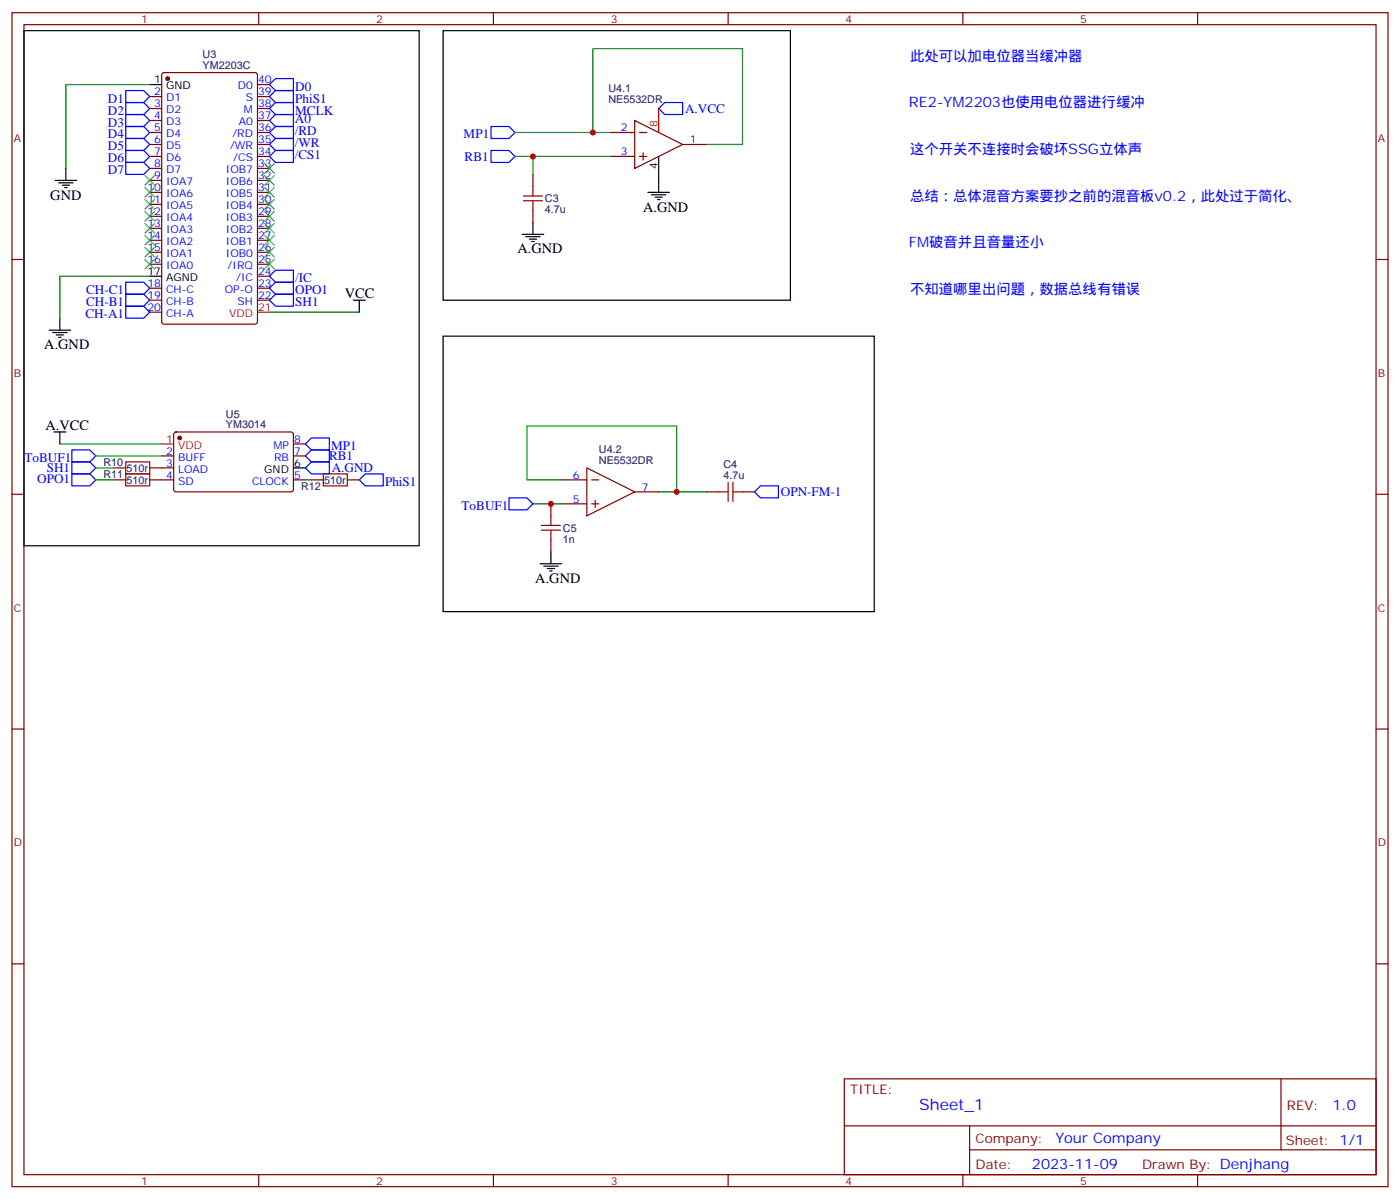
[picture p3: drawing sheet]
<svg xmlns="http://www.w3.org/2000/svg" width="412mm" height="353mm" viewBox="0 0 412 353" stroke-linecap="round" stroke-linejoin="round" font-family="sans-serif">
<g fill="none" stroke="#870000" stroke-width=".35">
<path d="M3.5 3.7h405.4v345.8h-405.4zM7.1 7.3h398.2v338.6h-398.2zM76.2 3.7v3.6M145.3 3.7v3.6M214.5 3.7v3.6M283.6 3.7v3.6M352.8 3.7v3.6M44.1 28.4h3.5M44.1 32h3.5M44.1 35.5h3.5M44.1 39h3.5M47.9 21.6l.4-.2h26.8l.7 .4v73l-.4 .6-27.1 .1-.6-.5-.1-72.9z"/>
<path d="M75.8 28.4h3.6M75.8 32h3.6M75.8 35.5h3.6M75.8 39h3.6M75.8 24.9h3.6M179.9 39h7.1M187 35.5l14.1 7-14.1 7.1zM188.4 39h2.1M44.1 42.5h3.5M44.1 46.1h3.5M44.1 49.6h3.5M44.1 53.1h3.5"/>
<path d="M44.1 56.7h3.5M75.8 42.5h3.6M75.8 46.1h3.6M75.8 49.6h3.6M75.8 53.1h3.6M75.8 56.7h3.6M157 51.4v3.5M179.9 46.1h7.1M188.4 46.1h2.1M189.4 45v2.1M201.1 42.5h7M3.5 76.4h3.6"/>
<path d="M44.1 60.2h3.5M44.1 63.7h3.5M44.1 67.2h3.5M44.1 70.8h3.5M44.1 74.3h3.5M44.1 77.8h3.5M75.8 60.2h3.6M75.8 63.7h3.6M75.8 67.2h3.6M75.8 70.8h3.6M75.8 74.3h3.6M75.8 77.8h3.6"/>
<path d="M157 61.9v3.6M405.3 76.4h3.6M44.1 84.9h3.5M44.1 88.4h3.5M44.1 91.9h3.5M75.8 84.9h3.6M75.8 88.4h3.6M75.8 81.4h3.6M33.5 137.8h3.5M44.1 137.8h7.1M47.6 134.3h3.6M51.4 127.4l.5-.2 34.1 .1 .4 .6v16.5l-.7 .5-34.1-.1-.4-.7v-16.2z"/>
<path d="M86.4 134.3h3.6M86.4 130.7h3.6M172.9 137.8l14.1 7.1-14.1 7zM3.5 145.6h3.6M33.5 141.3h3.5M44.1 141.3h7.1M86.4 141.3h3.6M91.7 141.3h3.5M102.3 141.3h3.5M162.3 148.4v3.5M162.3 159v3.5M165.8 141.3h7.1"/>
<path d="M165.8 148.4h7.1M174.3 141.3h2.1M174.3 148.4h2.1M175.3 147.3v2.1M187 144.9h7M208.1 144.9h3.6M218.7 144.9h3.5M405.3 145.6h3.6M3.5 214.7h3.6M405.3 214.7h3.6M3.5 283.8h3.6M405.3 283.8h3.6"/>
<path d="M248.7 317.7h156.6v28.2h-156.6zM377.3 317.7v20.9M248.7 331.6h156.5M285.6 338.6h119.6M285.6 331.6v14.1M76.2 345.9v3.6M145.3 345.9v3.6M214.5 345.9v3.6M283.6 345.9v3.6M352.8 345.9v3.6"/>
</g>
<g fill="#870000" stroke="#870000" stroke-width=".35">
<circle cx="52.9" cy="129" r=".53"/>
<circle cx="49.4" cy="23.1" r=".53"/>
</g>
<path d="M194 32v7M75.8 91.9h3.6M47.6 130.7h3.6" fill="none" stroke="#f00" stroke-width=".35"/>
<g fill="none" stroke="#000" stroke-width=".35">
<path d="M7.1 9h116.4v151.7h-116.4zM130.5 9h102.3v79.4h-102.3zM44.1 24.9h3.5M16.2 53.1h6.4M17.3 53.8h4.2M18.3 54.5h2.2M19 55.2h.8M19.4 49.6v3.5M190.9 56.7h6.3M191.9 57.4h4.2M193 58.1h2.1M193.7 58.8h.7"/>
<path d="M194 46.1v10.6M153.8 69h6.4M154.9 69.7h4.2M155.9 70.4h2.1M156.6 71.1h.7M157 65.5v3.5M14.5 97.2h6.3M15.5 97.9h4.3M16.6 98.6h2.1M17.3 99.3h.7M17.6 93.7v3.5M44.1 81.4h3.5"/>
<path d="M104.1 88.4h3.5M105.8 88.4v3.5M130.5 99h127v81.1h-127zM15.9 127.2h3.5M17.6 127.2v3.5M86.4 137.8h3.6M159.1 166h6.4M160.2 166.7h4.2M161.2 167.4h2.1M161.9 168.1h.7M162.3 162.5v3.5"/>
</g>
<g fill="none" stroke="#00f" stroke-width=".35">
<path d="M37 37.3h5.3l1.8 1.7-1.8 1.8h-5.3zM37 33.7h5.3l1.8 1.8-1.8 1.8h-5.3zM37 30.2h5.3l1.8 1.8-1.8 1.7h-5.3zM37 26.7h5.3l1.8 1.7-1.8 1.8h-5.3zM79.4 24.9l1.7-1.8h5.3v3.6h-5.3zM81.1 37.3h5.3v3.5h-5.3l-1.7-1.8zM81.1 33.7h5.3v3.6h-5.3l-1.7-1.8zM81.1 30.2h5.3v3.5h-5.3l-1.7-1.7zM81.1 26.7h5.3v3.5h-5.3l-1.7-1.8zM144.6 37.3h5.3l1.8 1.7-1.8 1.8h-5.3zM195.8 30.2h5.3v3.5h-5.3l-1.8-1.7zM37 47.8h5.3l1.8 1.8-1.8 1.8h-5.3z"/>
<path d="M37 44.3h5.3l1.8 1.8-1.8 1.7h-5.3zM37 40.8h5.3l1.8 1.7-1.8 1.8h-5.3zM81.1 44.3h5.3v3.5h-5.3l-1.7-1.7zM81.1 40.8h5.3v3.5h-5.3l-1.7-1.8zM144.6 44.3h5.3l1.8 1.8-1.8 1.7h-5.3zM37 90.2h5.3l1.8 1.7-1.8 1.8h-5.3zM37 86.6h5.3l1.8 1.8-1.8 1.8h-5.3zM37 83.1h5.3l1.8 1.8-1.8 1.7h-5.3zM79.4 88.4l1.7-1.8h5.3v3.6h-5.3zM79.4 84.9l1.7-1.8h5.3v3.5h-5.3zM79.4 81.4l1.7-1.8h5.3v3.5h-5.3zM21.2 132.5h5.3l1.7 1.8-1.7 1.7h-5.3z"/>
<path d="M21.2 136h5.3l1.7 1.8-1.7 1.8h-5.3zM21.2 139.6h5.3l1.7 1.7-1.7 1.8h-5.3zM91.7 132.5h5.3v3.5h-5.3l-1.7-1.7zM91.7 129h5.3v3.5h-5.3l-1.7-1.8zM91.7 136h5.3v3.6h-5.3l-1.7-1.8zM107.6 139.6h5.3v3.5h-5.3l-1.8-1.8zM149.9 146.6h5.3l1.8 1.8-1.8 1.7h-5.3zM224 143.1h5.3v3.5h-5.3l-1.8-1.7z"/>
</g>
<g fill="none" stroke="#008700" stroke-width=".35">
<path d="M44.1 24.9h-24.7v24.7M151.7 39h28.2M174.6 39v-24.7h44.1v28.2h-10.6M151.7 46.1h28.2M157 46.1v5.3M44.1 81.4h-26.5v12.3M79.4 91.9h26.4M17.6 130.7h30M28.2 137.8h5.3M28.2 134.3h19.4M28.2 141.3h5.3M90 141.3h1.7"/>
<path d="M157 148.4h8.8M165.8 141.3h-10.6v-15.9h44.1v19.5h-5.3M199.3 144.9h8.8"/>
</g>
<g fill="none" stroke="#a10000" stroke-width=".35">
<path d="M154.2 57.7h5.6M154.2 59.1h5.6M157 54.9v2.8M157 59.1v2.8M37 136h7.1v3.6h-7.1zM37 139.6h7.1v3.5h-7.1zM95.2 139.6h7.1v3.5h-7.1zM159.5 156.1h5.6M159.5 154.7h5.6M162.3 151.9v2.8M162.3 156.1v2.9M211.7 144.9h2.8"/>
<path d="M214.5 142v5.7M215.9 142v5.7M215.9 144.9h2.8"/>
</g>
<g fill="none" stroke="#3c3" stroke-width=".35">
<path d="M42.7 58.8l2.8 2.8M42.7 55.2l2.8 2.9M42.7 51.7l2.8 2.8M45.5 58.8l-2.8 2.8M45.5 55.2l-2.8 2.9M45.5 51.7l-2.8 2.8M78 48.2l2.8 2.8M78 51.7l2.8 2.8M78 55.2l2.8 2.9M78 58.8l2.8 2.8M80.8 48.2l-2.8 2.8M80.8 51.7l-2.8 2.8"/>
<path d="M80.8 55.2l-2.8 2.9M80.8 58.8l-2.8 2.8M42.7 76.4l2.8 2.8M42.7 72.9l2.8 2.8M42.7 69.4l2.8 2.8M42.7 65.8l2.8 2.9M42.7 62.3l2.8 2.8M45.5 76.4l-2.8 2.8M45.5 72.9l-2.8 2.8M45.5 69.4l-2.8 2.8M45.5 65.8l-2.8 2.9M45.5 62.3l-2.8 2.8"/>
<path d="M78 62.3l2.8 2.8M78 65.8l2.8 2.9M78 69.4l2.8 2.8M78 72.9l2.8 2.8M78 76.4l2.8 2.8M80.8 62.3l-2.8 2.8M80.8 65.8l-2.8 2.9M80.8 69.4l-2.8 2.8M80.8 72.9l-2.8 2.8M80.8 76.4l-2.8 2.8"/>
</g>
<g fill="#c00">
<circle cx="157" cy="46.1" r=".88"/>
<circle cx="174.6" cy="39" r=".88"/>
<circle cx="162.3" cy="148.4" r=".88"/>
<circle cx="199.3" cy="144.9" r=".88"/>
</g>
<text font-size="4.6" fill="#00f" x="270.8" y="326.7">Sheet_1</text>
<g font-size="4.2" fill="#00f">
<text x="268.1" y="17.9">此处可以加电位器当缓冲器</text>
<text x="267.7" y="31.6">RE2-YM2203也使用电位器进行缓冲</text>
<text x="268.1" y="45.4">这个开关不连接时会破坏SSG立体声</text>
<text x="268.1" y="59.1">总结：总体混音方案要抄之前的混音板v0.2，此处过于简化、</text>
<text x="267.7" y="72.9">FM破音并且音量还小</text>
<text x="268.1" y="86.6">不知道哪里出问题，数据总线有错误</text>
<text x="392.5" y="327">1.0</text>
<text x="310.9" y="336.5">Your Company</text>
<text x="304" y="344.3">2023-11-09</text>
</g>
<g font-size="4.2">
<text x="14.8" y="58.8">GND</text>
<text x="189.4" y="62.3">A.GND</text>
<text x="152.4" y="74.6">A.GND</text>
<text x="101.6" y="87.7">VCC</text>
<text x="13.1" y="102.9">A.GND</text>
<text x="13.4" y="126.5">A.VCC</text>
<text x="157.7" y="171.7">A.GND</text>
</g>
<g font-size="3.9" fill="#00f">
<text x="87" y="26.7">D0</text>
<text x="31.8" y="33.7">D2</text>
<text x="31.8" y="30.2">D1</text>
<text x="87" y="33.7">MCLK</text>
<text x="87" y="30.2">PhiS1</text>
<text x="201.8" y="33.2">A.VCC</text>
<text x="31.8" y="40.8">D4</text>
<text x="31.8" y="37.3">D3</text>
<text x="86.9" y="39.7">/RD</text>
<text x="86.9" y="36.2">A0</text>
<text x="136.6" y="40.8">MP1</text>
<text x="31.8" y="47.8">D6</text>
<text x="31.8" y="44.3">D5</text>
<text x="86.9" y="46.8">/CS1</text>
<text x="86.9" y="43.3">/WR</text>
<text x="136.9" y="47.3">RB1</text>
<text x="31.8" y="51.4">D7</text>
<text x="87" y="83.1">/IC</text>
<text x="25.4" y="86.6">CH-C1</text>
<text x="87" y="86.6">OPO1</text>
<text x="25.1" y="93.7">CH-A1</text>
<text x="25.4" y="90.2">CH-B1</text>
<text x="87" y="90.2">SH1</text>
<text x="7.2" y="136">ToBUF1</text>
<text x="96.9" y="135.5">RB1</text>
<text x="97.5" y="132.5">MP1</text>
<text x="11" y="142.4">OPO1</text>
<text x="13.8" y="138.9">SH1</text>
<text x="97.7" y="139">A.GND</text>
<text x="113.4" y="143.1">PhiS1</text>
<text x="230" y="146.1">OPN-FM-1</text>
<text x="136" y="150.1">ToBUF1</text>
</g>
<g font-size="3.9" fill="#800">
<text x="250.5" y="322.3">TITLE:</text>
<text x="379.1" y="327">REV:</text>
<text x="287.4" y="336.5">Company:</text>
<text x="378.7" y="337.1">Sheet: 1/1</text>
<text x="287.4" y="344.2">Date:</text>
<text x="336.4" y="344.3">Drawn By: Denjhang</text>
</g>
<g font-size="3.2" fill="#800">
<text x="41.6" y="6.7">1</text>
<text x="110.8" y="6.7">2</text>
<text x="179.9" y="6.7">3</text>
<text x="249.1" y="6.7">4</text>
<text x="318.2" y="6.7">5</text>
<text x="4.1" y="41.8">A</text>
<text x="405.9" y="41.8">A</text>
<text x="4.1" y="111">B</text>
<text x="405.9" y="111">B</text>
<text x="4.1" y="180.1">C</text>
<text x="405.9" y="180.1">C</text>
<text x="4.1" y="249.3">D</text>
<text x="405.9" y="249.3">D</text>
<text x="41.6" y="348.9">1</text>
<text x="110.8" y="348.9">2</text>
<text x="179.9" y="348.9">3</text>
<text x="249.1" y="348.9">4</text>
<text x="318.2" y="348.9">5</text>
</g>
<g font-size="3.2" fill="#000080">
<text x="59.7" y="17">U3</text>
<text x="59.7" y="20.2">YM2203C</text>
<text x="179.2" y="27">U4.1</text>
<text x="179.2" y="30.2">NE5532DR</text>
<text x="160.5" y="59.6">C3</text>
<text x="160.5" y="62.7">4.7u</text>
<text x="66.6" y="123.2">U5</text>
<text x="66.6" y="126.2">YM3014</text>
<text x="30.5" y="137.2">R10</text>
<text x="176.4" y="136.6">NE5532DR</text>
<text x="176.4" y="133.4">U4.2</text>
<text x="213.1" y="137.8">C4</text>
<text x="30.5" y="140.7">R11</text>
<text x="37.2" y="138.9">510r</text>
<text x="37.2" y="142.5">510r</text>
<text x="95.5" y="142.5">510r</text>
<text x="213.1" y="141">4.7u</text>
<text x="88.7" y="144.2">R12</text>
<text x="165.8" y="159.8">1n</text>
<text x="165.8" y="156.6">C5</text>
</g>
<g font-size="3.2">
<text x="45.4" y="24.6">1</text>
<text x="48.9" y="26.3">GND</text>
<text x="193.7" y="49.9" transform="rotate(-90 193.7 49.9)">4</text>
<text x="43.4" y="81">17</text>
<text x="48.9" y="82.8">AGND</text>
<text x="86.6" y="137.4">6</text>
<text x="77.8" y="139.2">GND</text>
</g>
<g font-size="3.2" fill="#00f">
<text x="45.4" y="28.1">2</text>
<text x="48.9" y="29.8">D1</text>
<text x="70.1" y="26.3">D0</text>
<text x="72.4" y="29.8">S</text>
<text x="76" y="28.1">39</text>
<text x="76" y="24.6">40</text>
<text x="45.4" y="31.6">3</text>
<text x="45.4" y="35.1">4</text>
<text x="48.9" y="33.4">D2</text>
<text x="71.9" y="33.4">M</text>
<text x="76" y="35.1">37</text>
<text x="76" y="31.6">38</text>
<text x="45.4" y="38.7">5</text>
<text x="48.9" y="36.9">D3</text>
<text x="48.9" y="40.4">D4</text>
<text x="68.4" y="40.4">/RD</text>
<text x="70.4" y="36.9">A0</text>
<text x="76" y="38.7">36</text>
<text x="182.8" y="38.7">2</text>
<text x="45.4" y="42.2">6</text>
<text x="45.4" y="45.7">7</text>
<text x="48.9" y="44">D5</text>
<text x="48.9" y="47.5">D6</text>
<text x="67.8" y="44">/WR</text>
<text x="68.7" y="47.5">/CS</text>
<text x="76" y="45.7">34</text>
<text x="76" y="42.2">35</text>
<text x="182.8" y="45.7">3</text>
<text x="203.2" y="42.2">1</text>
<text x="45.4" y="49.2">8</text>
<text x="45.4" y="52.8">9</text>
<text x="48.9" y="51">D7</text>
<text x="66.5" y="51">IOB7</text>
<text x="76" y="52.8">32</text>
<text x="76" y="49.2">33</text>
<text x="43.4" y="56.3">10</text>
<text x="43.4" y="59.8">11</text>
<text x="48.9" y="54.5">IOA7</text>
<text x="48.9" y="58.1">IOA6</text>
<text x="66.5" y="58.1">IOB5</text>
<text x="66.5" y="54.5">IOB6</text>
<text x="76" y="59.8">30</text>
<text x="76" y="56.3">31</text>
<text x="43.4" y="63.4">12</text>
<text x="48.9" y="61.6">IOA5</text>
<text x="48.9" y="65.1">IOA4</text>
<text x="66.5" y="65.1">IOB3</text>
<text x="66.5" y="61.6">IOB4</text>
<text x="76" y="63.4">29</text>
<text x="43.4" y="66.9">13</text>
<text x="43.4" y="70.4">14</text>
<text x="48.9" y="68.7">IOA3</text>
<text x="66.5" y="68.7">IOB2</text>
<text x="76" y="70.4">27</text>
<text x="76" y="66.9">28</text>
<text x="43.4" y="73.9">15</text>
<text x="43.4" y="77.5">16</text>
<text x="48.9" y="72.2">IOA2</text>
<text x="48.9" y="75.7">IOA1</text>
<text x="66.5" y="75.7">IOB0</text>
<text x="66.5" y="72.2">IOB1</text>
<text x="76" y="77.5">25</text>
<text x="76" y="73.9">26</text>
<text x="48.9" y="79.2">IOA0</text>
<text x="67.1" y="79.2">/IRQ</text>
<text x="69.6" y="82.8">/IC</text>
<text x="76" y="81">24</text>
<text x="43.4" y="84.5">18</text>
<text x="43.4" y="88.1">19</text>
<text x="48.9" y="86.3">CH-C</text>
<text x="48.9" y="89.8">CH-B</text>
<text x="66.2" y="86.3">OP-O</text>
<text x="70" y="89.8">SH</text>
<text x="76" y="88.1">22</text>
<text x="76" y="84.5">23</text>
<text x="43.4" y="91.6">20</text>
<text x="48.9" y="93.3">CH-A</text>
<text x="86.6" y="130.4">8</text>
<text x="49" y="133.9">2</text>
<text x="49" y="137.4">3</text>
<text x="52.5" y="135.7">BUFF</text>
<text x="80.5" y="132.2">MP</text>
<text x="80.7" y="135.7">RB</text>
<text x="86.6" y="133.9">7</text>
<text x="49" y="141">4</text>
<text x="52.5" y="139.2">LOAD</text>
<text x="52.5" y="142.7">SD</text>
<text x="74.2" y="142.7">CLOCK</text>
<text x="86.6" y="141">5</text>
<text x="168.7" y="141">6</text>
<text x="168.7" y="148">5</text>
<text x="189.1" y="144.5">7</text>
</g>
<g font-size="3.2" fill="#f00">
<text x="193.7" y="37.3" transform="rotate(-90 193.7 37.3)">8</text>
<text x="67.5" y="93.3">VDD</text>
<text x="76" y="91.6">21</text>
<text x="49" y="130.4">1</text>
<text x="52.5" y="132.2">VDD</text>
</g>
</svg>
